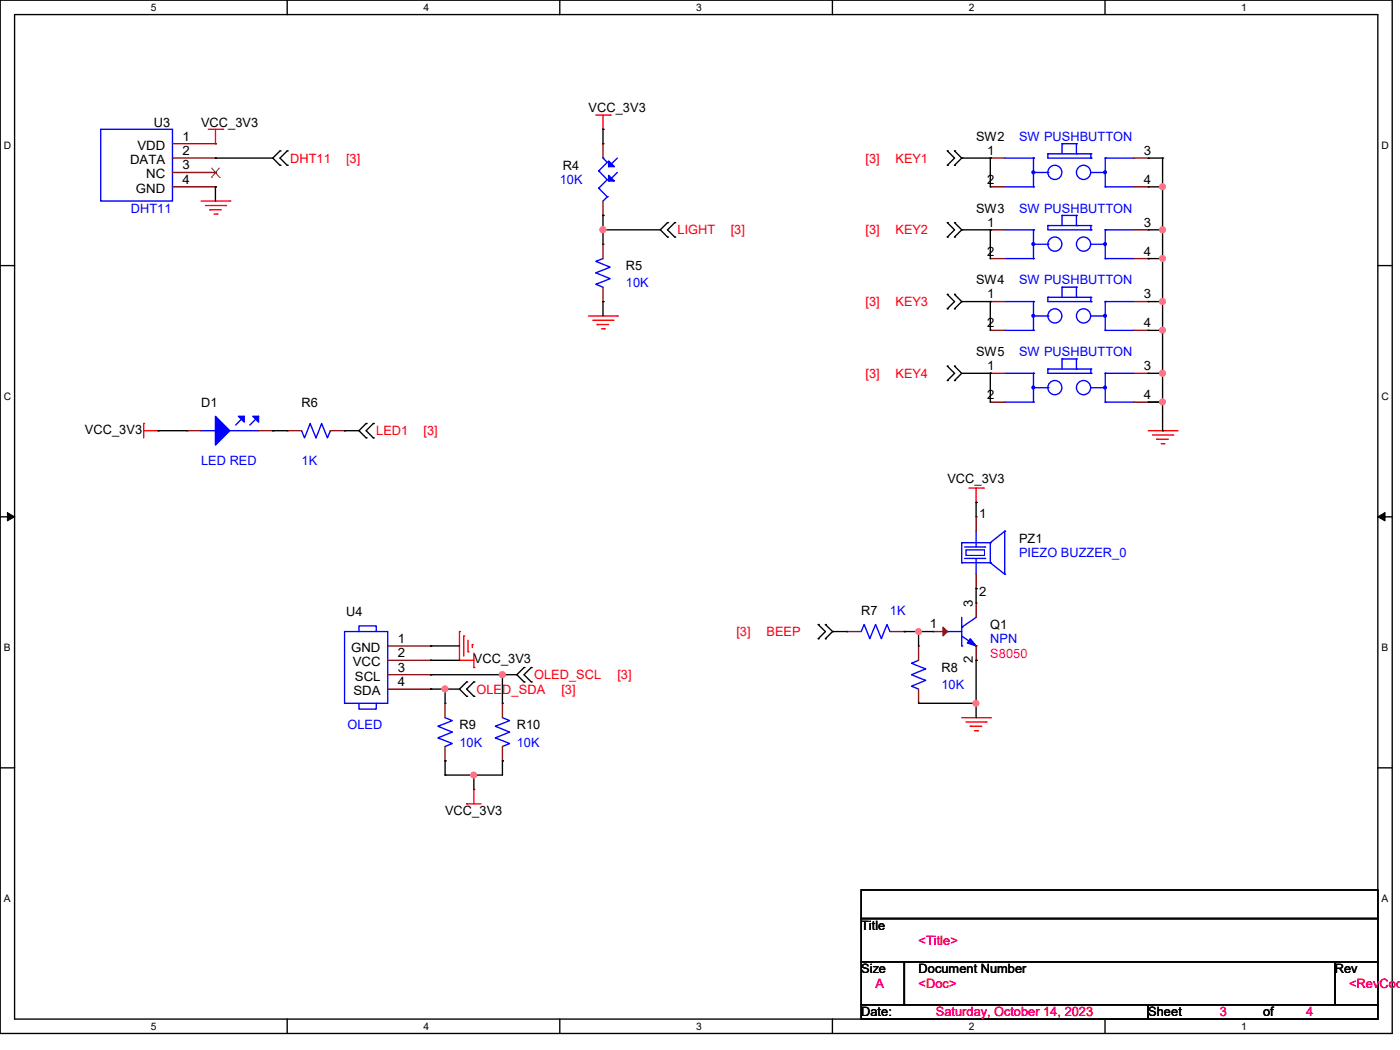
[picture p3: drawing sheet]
<svg xmlns="http://www.w3.org/2000/svg" width="305mm" height="229mm" viewBox="0 0 305 229" stroke-linecap="round" stroke-linejoin="round" font-family="sans-serif">
<path d="M0 0h303.1v225h-303.1zM3.2 3.2h296.8v218.7h-296.8z" fill="none" stroke="#000" stroke-width=".3"/>
<g fill="#fff">
<path d="M32.9 .4h1.1v2.4h-1.1z"/>
<path d="M32.9 222.2h1.1v2.5h-1.1z"/>
</g>
<path d="M62.5 0v3.2M62.5 221.9v3.1" fill="none" stroke="#000" stroke-width=".3"/>
<g fill="#fff">
<path d="M92.2 .4h1.2v2.4h-1.2z"/>
<path d="M92.2 222.2h1.2v2.5h-1.2z"/>
</g>
<path d="M121.9 0v3.2M121.9 221.9v3.1" fill="none" stroke="#000" stroke-width=".3"/>
<g fill="#fff">
<path d="M151.6 .4h1.1v2.4h-1.1z"/>
<path d="M151.6 222.2h1.1v2.5h-1.1z"/>
</g>
<path d="M181.2 0v3.2M181.2 221.9v3.1" fill="none" stroke="#000" stroke-width=".3"/>
<g fill="#fff">
<path d="M210.9 .4h1.2v2.4h-1.2z"/>
<path d="M210.9 222.2h1.2v2.5h-1.2z"/>
</g>
<path d="M240.6 0v3.2M240.6 221.9v3.1" fill="none" stroke="#000" stroke-width=".3"/>
<g fill="#fff">
<path d="M270.3 .4h1.1v2.4h-1.1z"/>
<path d="M270.3 222.2h1.1v2.5h-1.1z"/>
<path d="M.8 30.5h1.6v2.4h-1.6z"/>
<path d="M300.8 30.5h1.5v2.4h-1.5z"/>
<path d="M.8 85.1h1.6v2.5h-1.6z"/>
<path d="M300.8 85.1h1.5v2.5h-1.5z"/>
</g>
<path d="M0 57.8h3.2M300 57.8h3.1" fill="none" stroke="#000" stroke-width=".3"/>
<g fill="#fff">
<path d="M.8 139.8h1.5v2.5h-1.5z"/>
<path d="M300.8 139.8h1.4v2.5h-1.4z"/>
</g>
<path d="M0 112.5h3.2M300 112.5h3.1" fill="none" stroke="#000" stroke-width=".3"/>
<path d="M1.6 111.6l1.6 .9-1.6 .9zM300 112.5l1.5-.9v1.8z" fill="#000" stroke="#000" stroke-width=".22"/>
<g fill="#fff">
<path d="M.8 194.5h1.5v2.4h-1.5z"/>
<path d="M300.8 194.5h1.5v2.4h-1.5z"/>
</g>
<g fill="none" stroke="#000" stroke-width=".3">
<path d="M46.9 34.4h.1M46.9 34.4h12.5M59.4 34.4l1.6 1.6M61 32.9h.1M61 36h.1M61 32.9l-1.6 1.5M62.5 36h.1M62.5 32.9h.1M62.5 32.9l-1.5 1.5 1.5 1.6M131.3 28.2h.1M131.3 28.2v3.1M206.2 36h.1"/>
<path d="M206.2 32.9h.1M206.2 32.9l1.6 1.5-1.6 1.6M207.8 32.9h.1M207.8 36h.1M207.8 32.9l1.6 1.5M209.4 34.4h.1M209.4 34.4l-1.6 1.6M209.4 34.4h6.2M215.6 34.4h.1M215.6 34.4v6.3M250 34.4h3.1M253.1 34.4h.1"/>
<path d="M253.1 34.4v59.4M46.9 40.7h.1M46.9 40.7v3.1M131.3 46.9h.1M131.3 50h.1M131.3 46.9v6.3M131.3 50h12.5M143.8 50l1.5 1.6M145.3 48.5h.1M145.3 51.6h.1M145.3 48.5l-1.5 1.5M146.9 51.6h.1"/>
<path d="M146.9 48.5h.1M146.9 48.5l-1.6 1.5 1.6 1.6M206.2 51.6h.1M206.2 48.5h.1M206.2 48.5l1.6 1.5-1.6 1.6M207.8 48.5h.1M207.8 51.6h.1M207.8 48.5l1.6 1.5M209.4 50h.1M209.4 50l-1.6 1.6M209.4 50h6.2M215.6 50h.1"/>
<path d="M215.6 50v6.3M250 56.3h.1M250 50h3.1M250 56.3h3.1M250 40.7h3.1M253.1 50h.1M253.1 56.3h.1M253.1 40.7h.1M131.3 65.7h.1M131.3 65.7v3.1M206.2 67.2h.1M206.2 64.1h.1"/>
<path d="M206.2 79.7h.1M206.2 64.1l1.6 1.6-1.6 1.5M206.2 79.7l1.6 1.6-1.6 1.5M207.8 64.1h.1M207.8 67.2h.1M207.8 79.7h.1M207.8 64.1l1.6 1.6M207.8 79.7l1.6 1.6M209.4 65.7h.1M209.4 65.7l-1.6 1.5M209.4 65.7h6.2M215.6 65.7h.1"/>
<path d="M215.6 65.7v6.2M250 65.7h3.1M250 71.9h3.1M253.1 65.7h.1M253.1 71.9h.1M34.4 93.8h.1M34.4 93.8h6.3M59.4 93.8h.1M59.4 93.8h3.1M75 93.8h.1M75 93.8h3.1M78.1 93.8l1.6 1.5"/>
<path d="M79.7 92.2h.1M79.7 95.3h.1M79.7 92.2l-1.6 1.6M81.3 95.3h.1M81.3 92.2h.1M81.3 92.2l-1.6 1.6 1.6 1.5M206.2 82.8h.1M207.8 82.8h.1M209.4 81.3l-1.6 1.5M209.4 81.3h6.2M215.6 81.3h.1M215.6 81.3v6.2"/>
<path d="M250 87.5h3.1M250 81.3h3.1M253.1 87.5h.1M253.1 81.3h.1M253.1 93.8h.1M212.5 109.4h.1M212.5 109.4v3.1M178.1 139.1h.1M178.1 136h.1M178.1 136l1.6 1.5-1.6 1.6M179.7 136h.1M179.7 139.1h.1"/>
<path d="M179.7 136l1.6 1.5M181.3 137.5h.1M181.3 137.5l-1.6 1.6M181.3 137.5h3.1M196.9 137.5h.1M196.9 137.5h6.2M200 137.5h.1M200 137.5v3.1M212.5 128.1h.1M212.5 128.1v3.2M93.8 140.6h.1M93.8 143.8h.1"/>
<path d="M93.8 146.9h.1M93.8 150h.1M93.8 140.6h6.2M93.8 143.8h6.2M93.8 146.9h18.7M93.8 150h6.2M96.9 150h.1M96.9 150v3.1M100 150l1.6 1.6M101.6 148.5h.1M101.6 151.6h.1M101.6 148.5l-1.6 1.5"/>
<path d="M103.2 151.6h.1M103.2 148.5h.1M103.2 148.5l-1.6 1.5 1.6 1.6M109.4 146.9h.1M109.4 146.9v6.2M112.5 146.9l1.6 1.6M114.1 145.3h.1M114.1 148.5h.1M114.1 145.3l-1.6 1.6M115.7 148.5h.1M115.7 145.3h.1M115.7 145.3l-1.6 1.6 1.6 1.6"/>
<path d="M200 153.1h.1M200 153.1h12.5M212.5 143.8h.1M212.5 153.1h.1M212.5 143.8v12.5M0 167.2h3.2M96.9 165.7h.1M96.9 168.7h.1M96.9 165.7v3M103.2 168.7h.1M103.2 168.7v3.2M109.4 165.7h.1"/>
<path d="M109.4 165.7v3h-12.5M300 167.2h3.1M187.5 193.8h112.5v6.2h-112.5zM187.5 200h112.5v9.4h-112.5zM187.5 209.4h9.4v9.3h-9.4zM187.5 218.7h62.5v3.2h-62.5zM196.9 209.4h93.7v9.3h-93.7zM250 218.7h50v3.2h-50zM290.6 209.4h9.4v9.3h-9.4z"/>
</g>
<g fill="none" stroke="#f00" stroke-width=".3">
<path d="M45.3 28.2h3.2M46.9 31.3h.1M46.9 28.2v3.1M48.5 28.2h.1M129.7 25.1h3.1M131.3 28.2h.1M131.3 25.1v3.1M132.8 25.1h.1M43.8 43.8h6.2M44.7 44.7h4.4M45.7 45.7h.1M45.7 45.7h2.5"/>
<path d="M46.6 46.6h.6M47.2 46.6h.1M49.1 44.7h.1M50 43.8h.1M128.1 68.8h6.3M129.1 69.7h4.3M130 70.7h.1M130 70.7h2.5M130.9 71.6h.7M131.6 71.6h.1M133.4 69.7h.1M134.4 68.8h.1"/>
<path d="M31.3 92.2h.1M31.3 93.8h3.1M31.3 92.2v3.1M34.4 93.8h.1M250 93.8h6.2M250.9 94.7h4.4M251.8 95.6h.1M251.8 95.6h2.6M252.8 96.6h.6M253.4 96.6h.1M255.3 94.7h.1M256.2 93.8h.1"/>
<path d="M210.9 106.3h3.2M212.5 109.4h.1M212.5 106.3v3.1M214.1 106.3h.1M100 137.5h.1M100 137.5v6.3M101 138.5h.1M101 138.5v4.3M101.9 139.4v2.5M100 143.8h.1M100 143.8h3.2M101.9 141.9h.1"/>
<path d="M102.8 140.3h.1M102.8 140.3v.7M103.2 145.3h.1M103.2 142.2v3.1M209.4 156.3h6.2M210.3 157.2h4.4M211.2 158.1h.1M211.2 158.1h2.5M212.2 159.1h.6M212.8 159.1h.1M214.7 157.2h.1M215.6 156.3h.1"/>
<path d="M101.6 175h.1M101.6 175h3.1M103.2 171.9h.1M103.2 171.9v3.1"/>
</g>
<g fill="none" stroke="#00f" stroke-width=".3">
<path d="M21.9 28.2h15.6v15.6h-15.6zM130.3 37.2h.1M130.3 37.2l1.9 1.9M131.3 34.4h.1M131.3 34.4l.9 .9M132.2 39.1h.1M132.2 35.3h.1M132.2 39.1l-1.9 1.9M132.2 35.3l-1.9 1.9M134.4 34.4l-1.9 1.9M134.4 37.5l-1.9 1.9M218.7 34.4h6.3"/>
<path d="M225 34.4h.1M225 34.4v6.3M225 37.5h3.1M228.1 37.5h.1M228.1 33.5h.1M228.1 33.5v.9h9.4M228.1 33.5h9.4M231.2 31.3h.1M231.2 31.3v2.2M231.2 31.3h3.2M234.4 31.3h.1M234.4 33.5h.1"/>
<path d="M234.4 31.3v2.2M237.5 34.4h.1M237.5 33.5h.1M237.5 33.5v.9M237.5 37.5h3.1M240.6 34.4h.1M240.6 37.5h.1M240.6 34.4v6.3M240.6 34.4h6.2M130.3 41h.1M130.3 41l1.9 1.8M131.3 56.3l-1.6 .6 3.1 1.3-3.1 1.2 3.1 1.3-3.1 1.2 1.6 .6"/>
<path d="M132.2 42.8h.1M132.2 42.8l-.9 1M218.7 40.7h6.3M218.7 50h6.3M218.7 56.3h6.3M225 40.7h.1M225 50h.1M225 56.3h.1M225 50v6.3M225 53.2h3.1M228.1 53.2h.1M228.1 49.1h.1"/>
<path d="M228.1 49.1v.9h9.4M228.1 49.1h9.4M231.2 46.9h.1M231.2 46.9v2.2M231.2 46.9h3.2M234.4 46.9h.1M234.4 49.1h.1M234.4 46.9v2.2M237.5 50h.1M237.5 49.1h.1M237.5 49.1v.9M237.5 53.2h3.1"/>
<path d="M240.6 40.7h.1M240.6 50h.1M240.6 56.3h.1M240.6 53.2h.1M240.6 50v6.3M240.6 40.7h6.2M240.6 50h6.2M240.6 56.3h6.2M218.7 65.7h6.3M218.7 71.9h6.3M225 65.7h.1M225 71.9h.1"/>
<path d="M225 65.7v6.2M225 68.8h3.1M228.1 68.8h.1M228.1 64.7h.1M228.1 64.7v1h9.4M228.1 64.7h9.4M231.2 62.5h.1M231.2 78.1h.1M231.2 62.5v2.2M231.2 78.1v2.2M231.2 62.5h3.2M231.2 78.1h3.2"/>
<path d="M234.4 62.5h.1M234.4 64.7h.1M234.4 78.1h.1M234.4 62.5v2.2M234.4 78.1v2.2M237.5 65.7h.1M237.5 64.7h.1M237.5 68.8h3.1M237.5 64.7v1M240.6 65.7h.1M240.6 71.9h.1M240.6 68.8h.1"/>
<path d="M240.6 65.7h6.2M240.6 71.9h6.2M240.6 65.7v6.2M43.8 93.8h3.1M50 93.8h6.3M53.2 90.6l-1.9 1.9M56.3 90.6l-1.9 1.9M65.7 93.8l.6 1.5 1.2-3.1 1.3 3.1 1.2-3.1 1.3 3.1 .6-1.5M218.7 81.3h6.3M218.7 87.5h6.3M225 81.3h.1M225 87.5h.1"/>
<path d="M225 81.3v6.2M225 84.4h3.1M228.1 84.4h.1M228.1 80.3h.1M228.1 80.3v1h9.4M228.1 80.3h9.4M234.4 80.3h.1M237.5 81.3h.1M237.5 80.3h.1M237.5 80.3v1M237.5 84.4h3.1M240.6 81.3h.1"/>
<path d="M240.6 87.5h.1M240.6 84.4h.1M240.6 81.3v6.2M240.6 81.3h6.2M240.6 87.5h6.2M209.4 118.2h.1M209.4 118.2v4.3M209.4 118.2h6.2M210 119.1h4.4M210.3 119.7h4.1v1.2h-4.1zM212.5 115.7v3.4M214.4 119.1h.1"/>
<path d="M215.6 118.2h.1M215.6 118.2v4.3M218.7 115.7h.1M218.7 115.7l-3.1 2.5M218.7 115.7v9.3M75 137.5h9.4v15.6h-9.4zM78.1 137.5v-1.2h3.8v1.2M187.5 137.5l.6-1.5 1.3 3.1 1.2-3.1 1.3 3.1 1.2-3.1 .7 1.5M206.2 137.5h.1M206.2 137.5h3.2M209.4 136.6h.1M209.4 122.5h.1"/>
<path d="M209.4 138.5l3.1 2.1M209.4 134.4v6.2M209.4 122.5h6.2M210 121.6h4.4M212.5 121.6v3.4M212.5 134.4l-3.1 2.2M214.4 121.6h.1M215.6 122.5h.1M215.6 122.5l3.1 2.5M218.7 125h.1M78.1 153.1v1.3h3.8v-1.3M96.9 156.3l1.6 .6-3.2 1.2 3.2 1.3-3.2 1.3 3.2 1.2-1.6 .6"/>
<path d="M109.4 156.3l1.6 .6-3.2 1.2 3.2 1.3-3.2 1.3 3.2 1.2-1.6 .6M200 143.8l-1.5 .6 3 1.2-3 1.3 3 1.2-3 1.3 1.5 .6M209.4 140.6h.1M212.5 140.6h.1"/>
<circle cx="229.6" cy="37.5" r="1.54"/>
<circle cx="235.9" cy="37.5" r="1.55"/>
<circle cx="229.6" cy="53.1" r="1.54"/>
<circle cx="235.9" cy="53.1" r="1.55"/>
<circle cx="229.6" cy="68.8" r="1.54"/>
<circle cx="235.9" cy="68.8" r="1.55"/>
<circle cx="229.6" cy="84.4" r="1.54"/>
<circle cx="235.9" cy="84.4" r="1.55"/>
</g>
<g fill="none" stroke="#800000" stroke-width=".3">
<path d="M37.5 34.4h9.4M37.5 31.3h9.4M37.5 37.5h9.4M46.9 31.3h.1M46.9 34.4h.1M46.9 37.5h.1M131.3 31.3h.1M131.3 31.3v3.1M215.6 34.4h.1M215.6 34.4h3.1M246.8 34.4h3.2M250 34.4h.1"/>
<path d="M37.5 40.7h9.4M46.9 40.7h.1M131.3 53.2h.1M131.3 46.9h.1M131.3 43.8v3.1M131.3 53.2v3.1M215.6 40.7h.1M215.6 50h.1M215.6 56.3h.1M215.6 40.7h3.1M215.6 50h3.1M215.6 56.3h3.1"/>
<path d="M246.8 40.7h3.2M246.8 50h3.2M246.8 56.3h3.2M250 40.7h.1M250 50h.1M250 56.3h.1M131.3 65.7h.1M131.3 62.5v3.2M215.6 65.7h.1M215.6 71.9h.1M215.6 65.7h3.1M215.6 71.9h3.1"/>
<path d="M246.8 65.7h3.2M246.8 71.9h3.2M250 65.7h.1M250 71.9h.1M40.7 93.8h.1M40.7 93.8h3.1M56.3 93.8h3.1M59.4 93.8h.1M62.5 93.8h.1M62.5 93.8h3.2M71.9 93.8h3.1M75 93.8h.1"/>
<path d="M215.6 81.3h.1M215.6 87.5h.1M215.6 81.3h3.1M215.6 87.5h3.1M246.8 81.3h3.2M246.8 87.5h3.2M250 81.3h.1M250 87.5h.1M212.5 112.5h.1M212.5 112.5v3.2M184.4 137.5h.1M184.4 137.5h3.1"/>
<path d="M193.8 137.5h3.1M196.9 137.5h.1M203.1 137.5h.1M203.1 137.5h3.1M212.5 131.3h.1M212.5 128.1h.1M212.5 125v3.1M212.5 131.3v3.1M84.4 140.6h9.4M84.4 143.8h9.4M84.4 146.9h9.4M84.4 150h9.4"/>
<path d="M93.8 140.6h.1M93.8 143.8h.1M93.8 146.9h.1M93.8 150h.1M96.9 153.1h.1M96.9 153.1v3.2M109.4 153.1h.1M109.4 153.1v3.2M200 153.1h.1M200 140.6h.1M200 140.6v3.2M200 150v3.1"/>
<path d="M212.5 143.8h.1M212.5 140.6v3.2M96.9 165.7h.1M96.9 162.5v3.2M109.4 165.7h.1M109.4 162.5v3.2"/>
</g>
<g fill="#00f" stroke="#00f" stroke-width=".3">
<path d="M211.2 139.1l1.3 1.5-1.9-.6z"/>
<path d="M132.5 35.1l1.3 1.2h-1.3z"/>
<path d="M132.5 38.2l1.3 1.2h-1.3z"/>
<path d="M46.9 90.6l3.1 3.2-3.1 3.1z"/>
<path d="M51.9 90.6h1.3v1.3z"/>
<path d="M55 90.6h1.3v1.3z"/>
<circle cx="225" cy="68.7" r=".3"/>
<circle cx="240.6" cy="68.7" r=".3"/>
<circle cx="225" cy="84.4" r=".3"/>
<circle cx="240.6" cy="84.4" r=".3"/>
<circle cx="225" cy="37.5" r=".3"/>
<circle cx="240.6" cy="37.5" r=".3"/>
<circle cx="225" cy="53.1" r=".3"/>
<circle cx="240.6" cy="53.1" r=".3"/>
</g>
<path d="M205.3 136.6l.9 .9-.9 .9z" fill="#800000" stroke="#800000" stroke-width=".3"/>
<path d="M46 38.6h.1M46 36.5l1.8 2.1M47.8 38.6h.1M47.8 36.5l-1.8 2.1" fill="none" stroke="#804000" stroke-width=".22"/>
<g fill="#ff8080" stroke="#ff8080" stroke-width=".3">
<circle cx="131.3" cy="50" r=".61"/>
<circle cx="109.4" cy="146.9" r=".61"/>
<circle cx="96.9" cy="150" r=".61"/>
<circle cx="103.1" cy="168.7" r=".59"/>
<circle cx="200" cy="137.5" r=".59"/>
<circle cx="212.5" cy="153.1" r=".59"/>
<circle cx="253.1" cy="50" r=".61"/>
<circle cx="253.1" cy="71.9" r=".61"/>
<circle cx="253.1" cy="81.3" r=".61"/>
<circle cx="253.1" cy="87.5" r=".61"/>
<circle cx="253.1" cy="40.6" r=".61"/>
<circle cx="253.1" cy="56.3" r=".61"/>
<circle cx="253.1" cy="65.6" r=".61"/>
</g>
<g font-size="2.8">
<text x="33.5" y="27.6">U3</text>
<text x="43.8" y="27.6">VCC_3V3</text>
<text x="128.1" y="24.5">VCC_3V3</text>
<text x="28.3" y="35.7">DATA</text>
<text x="29.9" y="32.6">VDD</text>
<text x="39.8" y="30.6">1</text>
<text x="39.8" y="33.7">2</text>
<text x="212.5" y="30.7">SW2</text>
<text x="214.9" y="33.7">1</text>
<text x="249.1" y="33.7">3</text>
<text x="29.6" y="42">GND</text>
<text x="31.8" y="38.8">NC</text>
<text x="39.8" y="36.9">3</text>
<text x="39.8" y="40">4</text>
<text x="122.5" y="37">R4</text>
<text x="214.9" y="40">2</text>
<text x="249.1" y="40">4</text>
<text x="212.5" y="46.3">SW3</text>
<text x="214.9" y="49.4">1</text>
<text x="249.1" y="49.4">3</text>
<text x="136.3" y="58.8">R5</text>
<text x="214.9" y="55.6">2</text>
<text x="249.1" y="55.6">4</text>
<text x="212.5" y="61.9">SW4</text>
<text x="214.9" y="65">1</text>
<text x="249.1" y="65">3</text>
<text x="214.9" y="71.2">2</text>
<text x="249.1" y="71.2">4</text>
<text x="212.5" y="77.6">SW5</text>
<text x="214.9" y="80.6">1</text>
<text x="249.1" y="80.6">3</text>
<text x="43.8" y="88.5">D1</text>
<text x="65.7" y="88.5">R6</text>
<text x="214.9" y="86.9">2</text>
<text x="249.1" y="86.9">4</text>
<text x="18.5" y="94.4">VCC_3V3</text>
<text x="206.3" y="105.1">VCC_3V3</text>
<text x="213.2" y="112.9">1</text>
<text x="221.9" y="118.2">PZ1</text>
<text x="213.2" y="129.8">2</text>
<text x="75.4" y="134.1">U4</text>
<text x="187.5" y="133.8">R7</text>
<text x="202.4" y="136.8">1</text>
<text x="211.8" y="132.2" transform="rotate(-90 211.8 132.2)">3</text>
<text x="215.6" y="136.9">Q1</text>
<text x="76.5" y="141.9">GND</text>
<text x="86.6" y="140">1</text>
<text x="86.6" y="143.1">2</text>
<text x="76.8" y="145">VCC</text>
<text x="77.3" y="148.2">SCL</text>
<text x="86.6" y="146.2">3</text>
<text x="86.6" y="149.4">4</text>
<text x="103.2" y="144.4">VCC_3V3</text>
<text x="205" y="146.3">R8</text>
<text x="211.8" y="144.4" transform="rotate(-90 211.8 144.4)">2</text>
<text x="77" y="151.3">SDA</text>
<text x="100" y="158.8">R9</text>
<text x="112.5" y="158.8">R10</text>
<text x="96.9" y="177.5">VCC_3V3</text>
<text x="187.5" y="202.5">Title</text>
<text x="187.5" y="211.9">Size</text>
<text x="200" y="211.9">Document Number</text>
<text x="290.6" y="211.9">Rev</text>
<text x="187.5" y="221.3">Date:</text>
<text x="250" y="221.3">Sheet</text>
<text x="275" y="221.3">of</text>
</g>
<g font-size="2.8" fill="#f00">
<text x="63.2" y="35.4">DHT11</text>
<text x="75.4" y="35.4">[3]</text>
<text x="188.4" y="35.4">[3]</text>
<text x="195" y="35.4">KEY1</text>
<text x="147.5" y="51">LIGHT</text>
<text x="159.1" y="51">[3]</text>
<text x="188.4" y="51">[3]</text>
<text x="195" y="51">KEY2</text>
<text x="188.4" y="66.6">[3]</text>
<text x="195" y="66.6">KEY3</text>
<text x="188.4" y="82.3">[3]</text>
<text x="195" y="82.3">KEY4</text>
<text x="81.9" y="94.7">LED1</text>
<text x="92.2" y="94.7">[3]</text>
<text x="160.3" y="138.5">[3]</text>
<text x="166.9" y="138.5">BEEP</text>
<text x="116.3" y="147.9">OLED_SCL</text>
<text x="134.4" y="147.9">[3]</text>
<text x="103.8" y="151">OLED_SDA</text>
<text x="122.2" y="151">[3]</text>
</g>
<g font-size="2.8" fill="#00f">
<text x="221.9" y="30.7">SW PUSHBUTTON</text>
<text x="121.9" y="40.1">10K</text>
<text x="28.5" y="46.3">DHT11</text>
<text x="221.9" y="46.3">SW PUSHBUTTON</text>
<text x="136.3" y="62.6">10K</text>
<text x="221.9" y="61.9">SW PUSHBUTTON</text>
<text x="221.9" y="77.6">SW PUSHBUTTON</text>
<text x="43.8" y="101.3">LED RED</text>
<text x="65.7" y="101.3">1K</text>
<text x="221.9" y="121.3">PIEZO BUZZER_0</text>
<text x="193.8" y="133.8">1K</text>
<text x="215.6" y="140">NPN</text>
<text x="205" y="150.1">10K</text>
<text x="75.7" y="158.8">OLED</text>
<text x="100" y="162.6">10K</text>
<text x="112.5" y="162.6">10K</text>
</g>
<g font-size="2.8" fill="#ff0080">
<text x="215.6" y="143.2">S8050</text>
<text x="200" y="205.7">&lt;Title&gt;</text>
<text x="190.6" y="215.1">A</text>
<text x="200" y="215.1">&lt;Doc&gt;</text>
<text x="293.7" y="215.1">&lt;RevCode</text>
<text x="203.8" y="221.3">Saturday, October 14, 2023</text>
<text x="265.6" y="221.3">3</text>
<text x="284.4" y="221.3">4</text>
</g>
<g font-size="2.2">
<text x="32.8" y="2.4">5</text>
<text x="92.2" y="2.4">4</text>
<text x="151.5" y="2.4">3</text>
<text x="210.9" y="2.4">2</text>
<text x="270.2" y="2.4">1</text>
<text x=".8" y="32.5">D</text>
<text x="300.8" y="32.5">D</text>
<text x=".8" y="87.1">C</text>
<text x="300.8" y="87.1">C</text>
<text x=".8" y="141.8">B</text>
<text x="300.8" y="141.8">B</text>
<text x=".8" y="196.5">A</text>
<text x="300.8" y="196.5">A</text>
<text x="32.8" y="224.2">5</text>
<text x="92.2" y="224.2">4</text>
<text x="151.5" y="224.2">3</text>
<text x="210.9" y="224.2">2</text>
<text x="270.2" y="224.2">1</text>
</g>
</svg>
